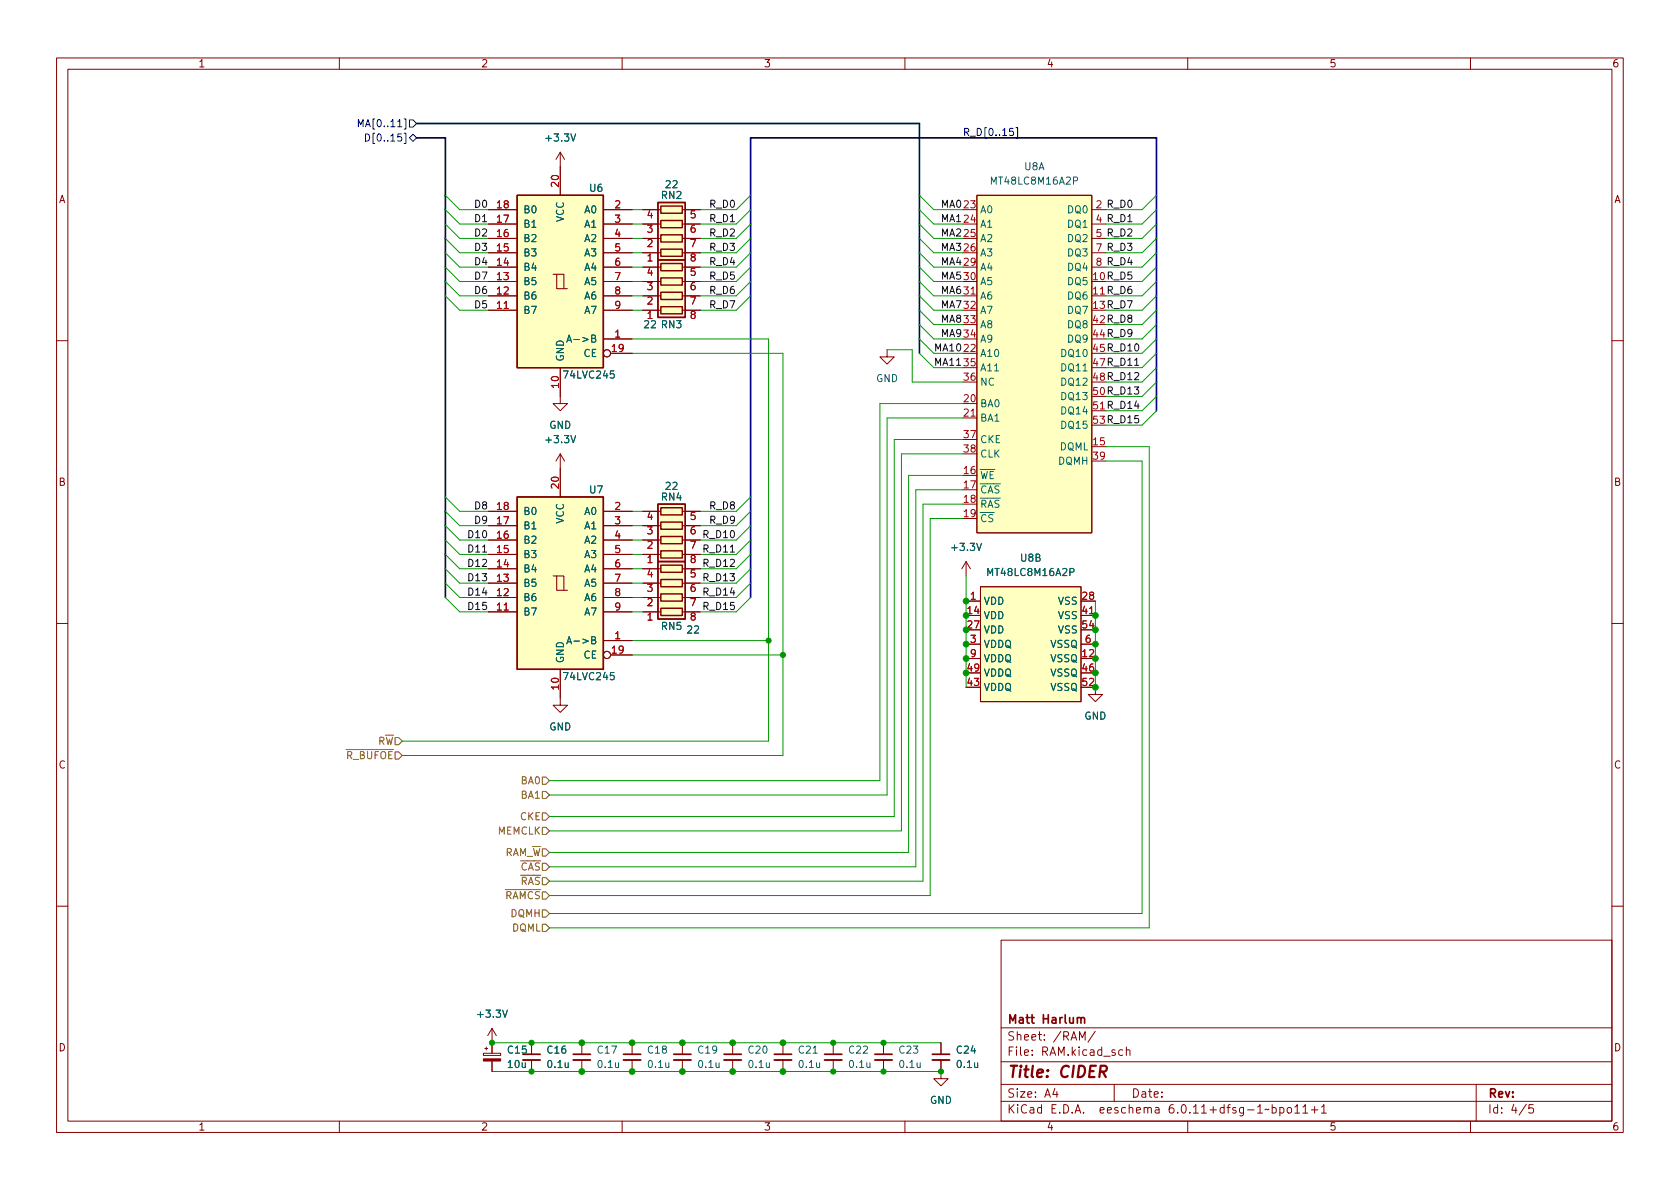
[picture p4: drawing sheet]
<svg xmlns="http://www.w3.org/2000/svg" width="297mm" height="210mm" viewBox="0 0 297 210" stroke-linecap="round" stroke-linejoin="round" font-family="sans-serif">
<g fill="none" stroke="#840000" stroke-width=".18">
<path d="M10 10.2h277v190.1h-277zM12 12.2h273v186.1h-273zM60 10.2v2M110 10.2v2M160 10.2v2M210 10.2v2M260 10.2v2M86.4 39.6h5M86.4 37.1h5M99.1 26.9v7.6M99.1 26.9l-.8 1.3M99.1 26.9l.7 1.3"/>
<path d="M106.7 39.6h5.1M106.7 37.1h5.1M113.7 39.6h3.1M113.7 37.1h3.1M120.6 39.6h3.2M120.6 37.1h3.2M170.2 39.6h2.5M170.2 37.1h2.5M172.7 34.5h20.3v59.7h-20.3zM193 39.6h2.6M193 37.1h2.6M86.4 54.9h5"/>
<path d="M86.4 52.3h5M86.4 49.8h5M86.4 47.2h5M86.4 44.7h5M86.4 42.2h5M97.8 48.5h.6v2.5h1.9M98.4 48.5h1.3v2.5M106.7 54.9h5.1M106.7 52.3h5.1M106.7 49.8h5.1M106.7 47.2h5.1M106.7 59.9h5.1"/>
<path d="M106.7 44.7h5.1M106.7 42.2h5.1M113.7 54.9h3.1M113.7 52.3h3.1M113.7 49.8h3.1M113.7 47.2h3.1M113.7 44.7h3.1M113.7 42.2h3.1M120.6 54.9h3.2M120.6 52.3h3.2M120.6 49.8h3.2M120.6 47.2h3.2"/>
<path d="M120.6 44.7h3.2M120.6 42.2h3.2M170.2 54.9h2.5M170.2 52.3h2.5M170.2 49.8h2.5M170.2 47.2h2.5M170.2 59.9h2.5M170.2 44.7h2.5M170.2 42.2h2.5M170.2 57.4h2.5M193 47.2h2.6M193 44.7h2.6"/>
<path d="M193 42.2h2.6M10 60.2h2M99.1 65v6.4h1.2l-1.2 1.2-1.3-1.2h1.3M107.9 62.5h3.9M156.8 61.8v1.3h1.3l-1.3 1.3-1.2-1.3h1.2M170.2 62.5h2.5M170.2 71.4h2.5M170.2 73.9h2.5M170.2 65h2.5M170.2 67.6h2.5M170.2 77.7h2.5M193 79h2.6"/>
<path d="M285 60.2h2M86.4 98h5M86.4 95.5h5M86.4 93h5M86.4 90.4h5M99.1 80.3v7.6M99.1 80.3l-.8 1.2M99.1 80.3l.7 1.2M106.7 98h5.1M106.7 95.5h5.1M106.7 93h5.1M106.7 90.4h5.1"/>
<path d="M113.7 98h3.1M113.7 95.5h3.1M113.7 93h3.1M113.7 90.4h3.1M120.6 98h3.2M120.6 95.5h3.2M120.6 93h3.2M120.6 90.4h3.2M170.2 84.1h2.5M170.2 86.6h2.5M170.2 89.1h2.5M170.2 91.7h2.5"/>
<path d="M170.2 80.3h2.5M170.8 99.3l-.7 1.3M170.8 99.3v2.5M170.8 99.3l.8 1.3M193 81.5h2.6M10 110.2h2M86.4 108.2h5M86.4 105.7h5M86.4 103.1h5M86.4 100.6h5M97.8 101.8h.6v2.6h1.9M98.4 101.8h1.3v2.6"/>
<path d="M99.1 118.4v6.3h1.2l-1.2 1.3-1.3-1.3h1.3M106.7 113.3h5.1M106.7 108.2h5.1M106.7 105.7h5.1M106.7 103.1h5.1M106.7 100.6h5.1M107.9 115.8h3.9M113.7 108.2h3.1M113.7 105.7h3.1M113.7 103.1h3.1M113.7 100.6h3.1M120.6 108.2h3.2"/>
<path d="M120.6 105.7h3.2M120.6 103.1h3.2M120.6 100.6h3.2M170.8 106.3h2.6M170.8 116.5h2.6M170.8 108.8h2.6M170.8 111.4h2.6M170.8 113.9h2.6M170.8 119h2.6M173.4 103.8h17.7v20.3h-17.7zM191.1 106.3h2.6M191.1 116.5h2.6"/>
<path d="M191.1 108.8h2.6M191.1 111.4h2.6M191.1 113.9h2.6M191.1 119h2.6M285 110.2h2M170.8 121.5h2.6M191.1 121.5h2.6v1.3h1.2l-1.2 1.3-1.3-1.3h1.3M10 160.2h2M177 166.3h108v32h-108zM285 160.2h2M60 198.3v2M85.5 186.3h3v.3h-3z"/>
<path d="M85.7 185.4h.5M86 185.2v.5M87 181.9l-.8 1.2M87 181.9v4.4M87 187.6v1.9M87 181.9l.8 1.2M94 184.4v2M94 187.4v2.1M102.9 184.4v2M102.9 187.4v2.1M110 198.3v2M111.8 184.4v2"/>
<path d="M111.8 187.4v2.1M120.6 184.4v2M120.6 187.4v2.1M129.5 184.4v2M129.5 187.4v2.1M138.4 184.4v2M138.4 187.4v2.1M147.3 184.4v2M147.3 187.4v2.1M156.2 184.4v2M156.2 187.4v2.1M160 198.3v2"/>
<path d="M166.4 187.4v3.3h1.2l-1.2 1.3-1.3-1.3h1.3M166.4 184.4v2M177 194.8h108M177 191.8h108M177 187.8h108M177 181.8h108M182.5 186.5v.1M182.5 185.7v.1M184.6 183.8v.1M184.6 183v.1M193.6 182.4l-1.2 1.9M197 191.8v3"/>
<path d="M199.1 185.8l.3-.2 .3 .1 .1 .9M204.3 195.9h.6v.9M204.9 196.2l-.5 .1a.29 .29 0 0 0-.2 .2 .29 .29 0 0 0 .2 .3h.5M210 198.3v2M228.9 196.8h.9M230.4 195.8l.4-.5v1.5M230.4 196.8h.8M231.9 196.3h1.1M232.4 195.7v1.1M233.6 195.8l.5-.5v1.5M233.6 196.8h.9M260 198.3v2"/>
<path d="M261 191.8v6.5M271.1 195.3h-.7l-.1 .7 .2-.1 .5 .1 .2 .2-.1 .5-.2 .1-.6-.1"/>
<circle cx="107.3" cy="62.5" r=".63"/>
<circle cx="107.3" cy="115.8" r=".63"/>
</g>
<g fill="#ffffc2" stroke="#ffffc2" stroke-width=".18">
<path d="M116.3 46h4.9v10.1h-4.9z"/>
<path d="M91.4 34.5h15.3v30.5h-15.3z"/>
<path d="M173.4 103.8h17.7v20.3h-17.7z"/>
<path d="M116.3 35.8h4.9v10.2h-4.9z"/>
<path d="M116.3 89.1h4.9v10.2h-4.9z"/>
<path d="M91.4 87.9h15.3v30.5h-15.3z"/>
<path d="M116.3 99.3h4.9v10.2h-4.9z"/>
<path d="M172.7 34.5h20.3v59.7h-20.3z"/>
</g>
<g fill="none" stroke="#840000" stroke-width=".25">
<path d="M91.4 34.5h15.3v30.5h-15.3zM116.3 35.8h4.9v10.2h-4.9zM116.8 39h3.8v1.3h-3.8zM116.8 36.4h3.8v1.3h-3.8zM116.3 46h4.9v10.1h-4.9zM116.8 54.2h3.8v1.3h-3.8zM116.8 51.7h3.8v1.3h-3.8zM116.8 49.1h3.8v1.3h-3.8zM116.8 46.6h3.8v1.3h-3.8zM116.8 44.1h3.8v1.2h-3.8zM116.8 41.5h3.8v1.3h-3.8zM91.4 87.9h15.3v30.5h-15.3z"/>
<path d="M116.3 89.1h4.9v10.2h-4.9zM116.3 99.3h4.9v10.2h-4.9zM116.8 97.4h3.8v1.3h-3.8zM116.8 94.9h3.8v1.2h-3.8zM116.8 92.3h3.8v1.3h-3.8zM116.8 89.8h3.8v1.3h-3.8zM116.8 99.9h3.8v1.3h-3.8zM116.8 107.6h3.8v1.2h-3.8zM116.8 105h3.8v1.3h-3.8zM116.8 102.5h3.8v1.3h-3.8z"/>
</g>
<g fill="none" stroke="#a90000" stroke-width=".18">
<path d="M114.5 39.8h.8l-.4 .5 .3 .1v.6l-.1 .1-.6-.1M114.9 37.2l-.3 .9h.8M122.8 39.8l-.4 .1a.85 .85 0 0 0 0 1.2l.5-.1v-.5l-.2-.2-.4 .1-.1 .1M122.9 37.3h-.6l-.1 .6 .2-.1h.4l.1 .2v.4l-.2 .1-.5-.1M89.1 54.5h.8M114.5 50h.8l-.4 .5 .3 .1v.5l-.1 .1-.6-.1M114.6 55.4l.3-.3v1.2M114.6 52.6l.5-.1 .2 .4-.8 .9h.8M114.6 45.3l.3-.4v1.3M114.6 42.5l.5-.1 .2 .3-.8 .9h.8M114.9 47.4l-.3 .9h.8M122.1 52.5h.9l-.6 1.3"/>
<path d="M122.1 42.4h.9l-.6 1.2M122.4 55.6l-.2-.2 .1-.2 .1-.1h.4l.1 .2v.2l-.6 .2-.1 .1 .1 .4 .1 .1h.4l.1-.2v-.3l-.2-.2M122.4 45.4l-.2-.2 .1-.2 .1-.1 .4 .1 .1 .1v.2l-.6 .2-.1 .2 .1 .3 .1 .2 .4-.1 .1-.2v-.2l-.2-.3M122.8 50h-.4a.85 .85 0 0 0 0 1.2l.5-.1v-.4l-.2-.2h-.4l-.1 .2M122.9 47.4h-.6l-.1 .6 .2-.1 .4 .1 .1 .2v.4l-.2 .1-.5-.1M171.7 52h.7M171.7 73.6h.7M114.5 93.2h.8l-.4 .4 .3 .2v.5l-.1 .1-.6-.1M114.6 98.6l.3-.4v1.3M114.6 95.8l.5-.1 .2 .4-.8 .9h.8M114.9 90.6l-.3 .9h.8M122.1 95.7h.9l-.6 1.3"/>
<path d="M122.4 98.8l-.2-.3 .1-.1 .1-.2 .4 .1 .1 .2v.2l-.6 .1-.1 .2 .1 .4 .1 .1 .4-.1 .1-.1v-.3l-.2-.2M122.8 93.2h-.4a.85 .85 0 0 0 0 1.2l.5-.1v-.4l-.2-.3-.4 .1-.1 .2M122.9 90.6h-.6l-.1 .6 .2-.1 .4 .1 .1 .1v.5l-.2 .1-.5-.1M89.1 107.9h.8M114.5 103.3h.8l-.4 .5 .3 .1v.6l-.1 .1-.6-.1M114.6 108.8l.3-.4v1.3M114.6 106l.5-.1 .2 .3-.8 .9h.8M114.9 100.7l-.3 .9h.8M122.1 105.9h.9l-.6 1.2M122.4 108.9l-.2-.2 .1-.2 .1-.1 .4 .1 .1 .1v.2l-.6 .2-.1 .2 .1 .3 .1 .2 .4-.1 .1-.2v-.2l-.2-.3M122.8 103.3l-.4 .1a.85 .85 0 0 0 0 1.2l.5-.1v-.5l-.2-.2-.4 .1-.1 .1M122.9 100.8h-.6l-.1 .6 .2-.1h.4l.1 .2v.4l-.2 .1-.5-.1"/>
<path d="M192.6 108.5h.8"/>
</g>
<g fill="none" stroke="#006464" stroke-width=".18">
<path d="M100.9 23.7l.5 1.3 .4-1.3M189.8 32l.6-.1 .1-.2v-.3l-.7-.1v1.3M104.6 59.8h.6l.1-.2-.1-.2-.6-.2v1.3h.5l.2-.1v-.3l-.3-.3M100.9 77l.5 1.3 .4-1.3M108.6 65.6h-.7v.6l.2-.1h.4l.1 .2v.4l-.2 .2-.5-.2M172.7 96.1l.4 1.2 .4-1.2M173.3 83h2.6M174.3 91.1a.6 .6 0 0 0-.8 .4 .6 .6 0 0 0 .6 .8l.2-.2M175.5 91.1l-.4-.1-.2 .1v.4l.5 .2 .1 .3-.2 .3-.5-.1M104.6 113.2l.6-.1 .1-.2-.1-.2-.6-.1v1.3h.5l.2-.2v-.3l-.3-.2M108.6 118.9h-.7v.6l.2-.1 .4 .1 .1 .2v.4l-.2 .1-.5-.1M189.2 101.2l.6-.1 .1-.2-.1-.3-.6-.1v1.3"/>
<path d="M88.9 178.6l.4 1.3 .4-1.3M99.9 187.9l.1 .8 .3 .1 .2-.1M100.5 187.9v.9M108.8 187.9l.1 .8 .3 .1 .2-.1M109.4 187.9v.9M117.7 187.9l.1 .8 .3 .1 .1-.1M118.2 187.9v.9M126.6 187.9l.1 .8 .3 .1 .1-.1M127.1 187.9v.9M135.5 187.9v.8l.3 .1 .2-.1M136 187.9v.9M143.8 186.2h.7"/>
<path d="M144.4 187.9v.8l.3 .1 .2-.1M144.9 187.9v.9M153.3 187.9v.8l.3 .1 .2-.1M153.8 187.9v.9M162.2 187.9v.8l.3 .1 .2-.1M162.7 187.9v.9M172.3 187.9l.1 .8 .3 .1 .2-.1M172.9 187.9v.9"/>
</g>
<path d="M92.5 187.4h3M101.3 187.4h3.1M110.2 187.4h3.1M119.1 187.4h3.1M128 187.4h3.1M136.9 187.4h3.1M145.8 187.4h3M154.7 187.4h3M164.8 187.4h3.1" fill="none" stroke="#840000" stroke-width=".33"/>
<path d="M92.5 186.4h3M101.3 186.4h3.1M110.2 186.4h3.1M119.1 186.4h3.1M128 186.4h3.1M136.9 186.4h3.1M145.8 186.4h3M154.7 186.4h3M164.8 186.4h3.1" fill="none" stroke="#840000" stroke-width=".3"/>
<path d="M85.5 187.2h3v.4h-3z" fill="#840000" stroke="#840000" stroke-width=".18"/>
<path d="M61.2 132.5h5.9M68.1 130h1.5M95.9 137.4h.6l.7 .6-.7 .7h-.6zM95.9 139.9h.6l.7 .7-.7 .6h-.6zM89.3 157.3h2.4M94.2 149.7h1.4M95.9 143.8h.6l.7 .6-.7 .6h-.6zM95.9 146.3h.6l.7 .6-.7 .7h-.6zM95.9 160.9h.6l.7 .6-.7 .7h-.6zM95.9 163.4h.6l.7 .7-.7 .6h-.6z" fill="none" stroke="#725600" stroke-width=".18"/>
<path d="M71 23.7h-.6l-.1 .6 .2-.1h.4l.1 .2v.4l-.2 .2-.5-.2M71.5 21h.3v1.8h-.3M71.5 23.6h.3v1.8h-.3M72.4 21.2h.6l.7 .6-.7 .7h-.6zM72.4 24.4l.6-.7 .7 .7-.7 .6zM179.1 22.7h-.6v.6l.2-.1h.4l.1 .2-.1 .4-.1 .2-.5-.2M179.6 22.6h.3v1.8h-.3" fill="none" stroke="#000084" stroke-width=".18"/>
<path d="M85.3 97.6h.7" fill="none" stroke="#0f0f0f" stroke-width=".18"/>
<path d="M73.7 21.8h88.9v40.7M73.7 24.4h5v81.3M204.5 72.6v-48.2h-71.8v81.3" fill="none" stroke="#000084" stroke-width=".3"/>
<g fill="none" stroke="#009600" stroke-width=".18">
<path d="M78.7 39.6l2.6 2.6h5.1M78.7 34.5l2.6 2.6h5.1M78.7 37.1l2.6 2.5h5.1M111.8 37.1h1.9M111.8 39.6h1.9M132.7 39.6l-2.5 2.6h-6.4M132.7 34.5l-2.5 2.6h-6.4M132.7 37.1l-2.5 2.5h-6.4M162.6 39.6l2.5 2.6h5.1M162.6 34.5l2.5 2.6h5.1M162.6 37.1l2.5 2.5h5.1M204.5 39.6l-2.6 2.6h-6.3"/>
<path d="M204.5 34.5l-2.6 2.6h-6.3M204.5 37.1l-2.6 2.5h-6.3M78.7 47.2l2.6 2.6h5.1M78.7 44.7l2.6 2.5h5.1M78.7 52.3l2.6 2.6h5.1M78.7 49.8l2.6 2.5h5.1M78.7 42.2l2.6 2.5h5.1M111.8 59.9h24.1v71.2h-64.8M111.8 49.8h1.9M111.8 42.2h1.9M111.8 47.2h1.9M111.8 54.9h1.9"/>
<path d="M111.8 52.3h1.9M111.8 44.7h1.9M132.7 47.2l-2.5 2.6h-6.4M132.7 44.7l-2.5 2.5h-6.4M132.7 52.3l-2.5 2.6h-6.4M132.7 49.8l-2.5 2.5h-6.4M132.7 42.2l-2.5 2.5h-6.4M162.6 47.2l2.5 2.6h5.1M162.6 44.7l2.5 2.5h5.1M162.6 52.3l2.5 2.6h5.1M162.6 49.8l2.5 2.5h5.1M162.6 42.2l2.5 2.5h5.1"/>
<path d="M162.6 54.9l2.5 2.5h5.1M162.6 57.4l2.5 2.5h5.1M162.6 59.9l2.5 2.6h5.1M204.5 47.2l-2.6 2.6h-6.3M204.5 44.7l-2.6 2.5h-6.3M204.5 52.3l-2.6 2.6h-6.3M204.5 49.8l-2.6 2.5h-6.3M204.5 42.2l-2.6 2.5h-6.3M204.5 54.9l-2.6 2.5h-6.3M204.5 57.4l-2.6 2.5h-6.3M204.5 59.9l-2.6 2.6h-6.3M111.8 62.5h26.6v71.1h-67.3"/>
<path d="M156.8 61.8h4.5v5.8h8.9M162.6 62.5l2.5 2.5h5.1M170.2 73.9h-13.4v66.7h-59.6M170.2 77.7h-12.1v66.7h-60.9M170.2 71.4h-14.6v66.6h-58.4M195.6 79h7.6v85.1h-106M204.5 70.1l-2.6 2.5h-6.3M204.5 72.6l-2.6 2.6h-6.3M204.5 67.6l-2.6 2.5h-6.3M204.5 65l-2.6 2.6h-6.3M204.5 62.5l-2.6 2.5h-6.3M78.7 87.9l2.6 2.5h5.1"/>
<path d="M78.7 90.4l2.6 2.6h5.1M78.7 98l2.6 2.6h5.1M78.7 95.5l2.6 2.5h5.1M78.7 93l2.6 2.5h5.1M111.8 90.4h1.9M111.8 93h1.9M111.8 98h1.9M111.8 95.5h1.9M132.7 87.9l-2.5 2.5h-6.4M132.7 90.4l-2.5 2.6h-6.4M132.7 98l-2.5 2.6h-6.4M132.7 95.5l-2.5 2.5h-6.4"/>
<path d="M132.7 93l-2.5 2.5h-6.4M170.2 89.1h-7v66.7h-66M170.2 91.7h-5.7v66.7h-67.3M170.2 80.3h-10.8v66.6h-62.2M170.2 86.6h-8.3v66.7h-64.7M170.2 84.1h-9.5v66.6h-63.5M195.6 81.5h6.3v80h-104.7M78.7 103.1l2.6 2.6h5.1M78.7 105.7l2.6 2.5h5.1M78.7 100.6l2.6 2.5h5.1M111.8 105.7h1.9M111.8 100.6h1.9"/>
<path d="M111.8 113.3h24.1M111.8 108.2h1.9M111.8 103.1h1.9M111.8 115.8h26.6M132.7 103.1l-2.5 2.6h-6.4M132.7 105.7l-2.5 2.5h-6.4M132.7 100.6l-2.5 2.5h-6.4M170.8 101.8v19.7M193.7 106.3v15.2M87 189.5h79.4M87 184.4h79.4"/>
</g>
<g fill="#009600" stroke="#009600" stroke-width=".18">
<circle cx="156.2" cy="189.5" r=".46"/>
<circle cx="166.4" cy="189.5" r=".46"/>
<circle cx="147.3" cy="189.5" r=".46"/>
<circle cx="147.3" cy="184.4" r=".46"/>
<circle cx="170.8" cy="108.8" r=".51"/>
<circle cx="170.8" cy="111.4" r=".51"/>
<circle cx="170.8" cy="106.3" r=".51"/>
<circle cx="170.8" cy="119" r=".51"/>
<circle cx="156.2" cy="184.4" r=".46"/>
<circle cx="170.8" cy="116.5" r=".51"/>
<circle cx="135.9" cy="113.3" r=".46"/>
<circle cx="138.4" cy="115.8" r=".46"/>
<circle cx="193.7" cy="108.8" r=".51"/>
<circle cx="193.7" cy="111.4" r=".51"/>
<circle cx="193.7" cy="113.9" r=".51"/>
<circle cx="193.7" cy="119" r=".51"/>
<circle cx="193.7" cy="116.5" r=".51"/>
<circle cx="193.7" cy="121.5" r=".51"/>
<circle cx="170.8" cy="113.9" r=".51"/>
<circle cx="120.6" cy="189.5" r=".51"/>
<circle cx="120.7" cy="184.4" r=".51"/>
<circle cx="102.9" cy="189.5" r=".51"/>
<circle cx="102.9" cy="184.4" r=".51"/>
<circle cx="138.4" cy="189.5" r=".51"/>
<circle cx="138.4" cy="184.4" r=".51"/>
<circle cx="94" cy="189.5" r=".46"/>
<circle cx="94" cy="184.4" r=".46"/>
<circle cx="87" cy="184.4" r=".46"/>
<circle cx="129.5" cy="189.5" r=".51"/>
<circle cx="129.5" cy="184.4" r=".51"/>
<circle cx="111.8" cy="184.4" r=".51"/>
<circle cx="111.8" cy="189.5" r=".51"/>
</g>
<g font-size="2.8" fill="#840000">
<text x="178" y="191.2">Title:</text>
<text x="187.3" y="191.2">CIDER</text>
</g>
<g font-size="2.1" fill="#840000">
<text x="178" y="184.5">Sheet:</text>
<text x="178" y="181.5">Matt</text>
<text x="184.2" y="181.5">Harlum</text>
<text x="186.2" y="184.5">/RAM/</text>
<text x="178" y="187.2">File:</text>
<text x="184.4" y="187.2">RAM.kicad_sch</text>
<text x="178" y="197.4">KiCad</text>
<text x="178" y="194.6">Size:</text>
<text x="184.7" y="194.6">A4</text>
<text x="185.7" y="197.4">E.D.A.</text>
<text x="194.6" y="197.4">eeschema</text>
<text x="200" y="194.6">Date:</text>
<text x="207" y="197.4">6.0.11+dfsg-1~bpo11+1</text>
<text x="263" y="194.6">Rev:</text>
<text x="263" y="197.4">Id:</text>
<text x="267.1" y="197.4">4/5</text>
</g>
<g font-size="1.8" fill="#840000">
<text x="35" y="12.3">1</text>
<text x="85" y="12.3">2</text>
<text x="135" y="12.3">3</text>
<text x="185" y="12.3">4</text>
<text x="235" y="12.3">5</text>
<text x="285" y="12.3">6</text>
<text x="10.4" y="36.3">A</text>
<text x="285.4" y="36.3">A</text>
<text x="10.3" y="86.3">B</text>
<text x="285.3" y="86.3">B</text>
<text x="10.3" y="136.3">C</text>
<text x="285.3" y="136.3">C</text>
<text x="10.3" y="186.3">D</text>
<text x="285.3" y="186.3">D</text>
<text x="35" y="200.3">1</text>
<text x="85" y="200.3">2</text>
<text x="135" y="200.3">3</text>
<text x="185" y="200.3">4</text>
<text x="235" y="200.3">5</text>
<text x="285" y="200.3">6</text>
</g>
<g font-size="1.8" fill="#000084">
<text x="63" y="22.9">MA[0..11]</text>
<text x="64.2" y="25.4">D[0..15]</text>
<text x="170.2" y="24">R_D[0..15]</text>
</g>
<g font-size="1.8" fill="#006464">
<text x="96.1" y="25.4">+3.3V</text>
<text x="104.1" y="34.3">U6</text>
<text x="116.8" y="35.6">RN2</text>
<text x="117.5" y="33.7">22</text>
<text x="174.9" y="33">MT48LC8M16A2P</text>
<text x="181" y="30.5">U8A</text>
<text x="92.5" y="40.6">B1</text>
<text x="92.5" y="38.1">B0</text>
<text x="100.1" y="39.3" transform="rotate(-90 100.1 39.3)">VCC</text>
<text x="103.2" y="38.1">A0</text>
<text x="103.2" y="40.6">A1</text>
<text x="173.2" y="38.1">A0</text>
<text x="173.2" y="40.6">A1</text>
<text x="188.6" y="38.1">DQ0</text>
<text x="188.6" y="40.6">DQ1</text>
<text x="92.5" y="45.7">B3</text>
<text x="92.5" y="43.2">B2</text>
<text x="103.2" y="43.2">A2</text>
<text x="103.2" y="45.7">A3</text>
<text x="173.2" y="43.2">A2</text>
<text x="173.2" y="45.7">A3</text>
<text x="188.6" y="43.2">DQ2</text>
<text x="188.6" y="45.7">DQ3</text>
<text x="92.5" y="53.3">B6</text>
<text x="92.5" y="50.8">B5</text>
<text x="92.5" y="48.3">B4</text>
<text x="103.2" y="48.3">A4</text>
<text x="103.2" y="50.8">A5</text>
<text x="103.2" y="53.3">A6</text>
<text x="173.2" y="48.3">A4</text>
<text x="173.2" y="50.8">A5</text>
<text x="173.2" y="53.3">A6</text>
<text x="188.6" y="50.8">DQ5</text>
<text x="188.6" y="53.3">DQ6</text>
<text x="188.6" y="48.3">DQ4</text>
<text x="92.5" y="55.9">B7</text>
<text x="103.2" y="55.9">A7</text>
<text x="113.6" y="58.4">22 RN3</text>
<text x="173.2" y="55.9">A7</text>
<text x="173.2" y="58.4">A8</text>
<text x="188.6" y="55.9">DQ7</text>
<text x="188.6" y="58.4">DQ8</text>
<text x="100" y="61">A-&gt;B</text>
<text x="100.1" y="64" transform="rotate(-90 100.1 64)">GND</text>
<text x="103.1" y="63.5">CE</text>
<text x="173.2" y="63.5">A10</text>
<text x="173.2" y="61">A9</text>
<text x="187.4" y="63.5">DQ10</text>
<text x="188.6" y="61">DQ9</text>
<text x="99.3" y="67.3">74LVC245</text>
<text x="154.8" y="67.9">GND</text>
<text x="173.2" y="66">A11</text>
<text x="173.2" y="68.6">NC</text>
<text x="187.4" y="66">DQ11</text>
<text x="187.4" y="68.6">DQ12</text>
<text x="187.4" y="71.1">DQ13</text>
<text x="97" y="76.2">GND</text>
<text x="173.2" y="72.4">BA0</text>
<text x="173.2" y="74.9">BA1</text>
<text x="187.4" y="73.7">DQ14</text>
<text x="187.4" y="76.2">DQ15</text>
<text x="96.1" y="78.7">+3.3V</text>
<text x="173.2" y="78.7">CKE</text>
<text x="173.2" y="81.3">CLK</text>
<text x="187" y="82.6">DQMH</text>
<text x="187.3" y="80">DQML</text>
<text x="104.1" y="87.6">U7</text>
<text x="116.8" y="88.9">RN4</text>
<text x="117.5" y="87">22</text>
<text x="173.2" y="85.1">~{WE}</text>
<text x="173.2" y="87.6">~{CAS}</text>
<text x="92.5" y="94">B1</text>
<text x="92.5" y="91.4">B0</text>
<text x="100.1" y="92.7" transform="rotate(-90 100.1 92.7)">VCC</text>
<text x="103.2" y="91.4">A0</text>
<text x="103.2" y="94">A1</text>
<text x="173.2" y="90.2">~{RAS}</text>
<text x="92.5" y="101.6">B4</text>
<text x="92.5" y="99.1">B3</text>
<text x="92.5" y="96.5">B2</text>
<text x="103.2" y="96.5">A2</text>
<text x="103.2" y="99.1">A3</text>
<text x="103.2" y="101.6">A4</text>
<text x="167.9" y="97.8">+3.3V</text>
<text x="180.3" y="99.7">U8B</text>
<text x="92.5" y="106.7">B6</text>
<text x="92.5" y="104.1">B5</text>
<text x="103.2" y="104.1">A5</text>
<text x="103.2" y="106.7">A6</text>
<text x="173.9" y="107.3">VDD</text>
<text x="174.3" y="102.2">MT48LC8M16A2P</text>
<text x="187" y="107.3">VSS</text>
<text x="92.5" y="109.2">B7</text>
<text x="103.2" y="109.2">A7</text>
<text x="116.8" y="111.8">RN5</text>
<text x="121.3" y="112.4">22</text>
<text x="173.9" y="109.9">VDD</text>
<text x="173.9" y="112.4">VDD</text>
<text x="187" y="109.9">VSS</text>
<text x="187" y="112.4">VSS</text>
<text x="100" y="114.3">A-&gt;B</text>
<text x="100.1" y="117.3" transform="rotate(-90 100.1 117.3)">GND</text>
<text x="103.1" y="116.8">CE</text>
<text x="173.9" y="114.9">VDDQ</text>
<text x="173.9" y="117.5">VDDQ</text>
<text x="185.6" y="117.5">VSSQ</text>
<text x="185.6" y="114.9">VSSQ</text>
<text x="99.3" y="120.7">74LVC245</text>
<text x="173.9" y="122.6">VDDQ</text>
<text x="173.9" y="120">VDDQ</text>
<text x="185.6" y="120">VSSQ</text>
<text x="185.6" y="122.6">VSSQ</text>
<text x="97" y="129.5">GND</text>
<text x="191.7" y="127.6">GND</text>
<text x="84.1" y="180.3">+3.3V</text>
<text x="89.5" y="186.7">C15</text>
<text x="89.5" y="189.2">10u</text>
<text x="96.5" y="186.7">C16</text>
<text x="96.5" y="189.2">0.1u</text>
<text x="105.4" y="186.7">C17</text>
<text x="105.4" y="189.2">0.1u</text>
<text x="114.3" y="186.7">C18</text>
<text x="114.3" y="189.2">0.1u</text>
<text x="123.2" y="186.7">C19</text>
<text x="123.2" y="189.2">0.1u</text>
<text x="132.1" y="186.7">C20</text>
<text x="132.1" y="189.2">0.1u</text>
<text x="141" y="186.7">C21</text>
<text x="141" y="189.2">0.1u</text>
<text x="149.9" y="186.7">C22</text>
<text x="149.9" y="189.2">0.1u</text>
<text x="158.8" y="186.7">C23</text>
<text x="158.8" y="189.2">0.1u</text>
<text x="168.9" y="186.7">C24</text>
<text x="168.9" y="189.2">0.1u</text>
<text x="164.4" y="195.6">GND</text>
</g>
<g font-size="1.8" fill="#a90000">
<text x="98.8" y="33.3" transform="rotate(-90 98.8 33.3)">20</text>
<text x="87.6" y="41.9">16</text>
<text x="87.6" y="39.4">17</text>
<text x="87.6" y="36.8">18</text>
<text x="108.5" y="36.8">2</text>
<text x="108.5" y="39.4">3</text>
<text x="108.5" y="41.9">4</text>
<text x="114.3" y="39.4">4</text>
<text x="87.6" y="47">14</text>
<text x="87.6" y="44.4">15</text>
<text x="108.5" y="44.4">5</text>
<text x="108.5" y="47">6</text>
<text x="114.3" y="47">1</text>
<text x="87.6" y="52.1">12</text>
<text x="87.6" y="49.5">13</text>
<text x="108.5" y="49.5">7</text>
<text x="108.5" y="52.1">8</text>
<text x="114.3" y="49.5">4</text>
<text x="87.6" y="54.6">11</text>
<text x="108.5" y="59.7">1</text>
<text x="108.5" y="54.6">9</text>
<text x="114.3" y="57.2">1</text>
<text x="107.9" y="62.2">19</text>
<text x="170.2" y="62.2">22</text>
<text x="170.2" y="64.8">35</text>
<text x="98.8" y="68.8" transform="rotate(-90 98.8 68.8)">10</text>
<text x="170.2" y="71.1">20</text>
<text x="170.2" y="67.3">36</text>
<text x="170.2" y="73.7">21</text>
<text x="170.2" y="77.5">37</text>
<text x="170.2" y="83.8">16</text>
<text x="170.2" y="80">38</text>
<text x="193" y="78.7">15</text>
<text x="193" y="81.3">39</text>
<text x="98.8" y="86.6" transform="rotate(-90 98.8 86.6)">20</text>
<text x="170.2" y="86.4">17</text>
<text x="170.2" y="88.9">18</text>
<text x="87.6" y="95.2">16</text>
<text x="87.6" y="92.7">17</text>
<text x="87.6" y="90.2">18</text>
<text x="108.5" y="90.2">2</text>
<text x="108.5" y="92.7">3</text>
<text x="108.5" y="95.2">4</text>
<text x="114.3" y="92.7">4</text>
<text x="170.2" y="91.4">19</text>
<text x="87.6" y="100.3">14</text>
<text x="87.6" y="97.8">15</text>
<text x="108.5" y="97.8">5</text>
<text x="108.5" y="100.3">6</text>
<text x="114.3" y="100.3">1</text>
<text x="87.6" y="107.9">11</text>
<text x="87.6" y="105.4">12</text>
<text x="87.6" y="102.9">13</text>
<text x="108.5" y="102.9">7</text>
<text x="108.5" y="105.4">8</text>
<text x="108.5" y="107.9">9</text>
<text x="114.3" y="102.9">4</text>
<text x="171.4" y="106">1</text>
<text x="191.1" y="106">28</text>
<text x="108.5" y="113">1</text>
<text x="114.3" y="110.5">1</text>
<text x="170.8" y="108.6">14</text>
<text x="170.8" y="111.1">27</text>
<text x="171.4" y="113.7">3</text>
<text x="191.1" y="108.6">41</text>
<text x="191.1" y="111.1">54</text>
<text x="191.7" y="113.7">6</text>
<text x="107.9" y="115.6">19</text>
<text x="170.8" y="118.7">49</text>
<text x="171.4" y="116.2">9</text>
<text x="191.1" y="116.2">12</text>
<text x="191.1" y="118.7">46</text>
<text x="98.8" y="122.2" transform="rotate(-90 98.8 122.2)">10</text>
<text x="170.8" y="121.3">43</text>
<text x="191.1" y="121.3">52</text>
</g>
<g font-size="1.8" fill="#0f0f0f">
<text x="83.7" y="36.7">D0</text>
<text x="83.7" y="41.8">D2</text>
<text x="83.7" y="39.3">D1</text>
<text x="125.3" y="41.8">R_D2</text>
<text x="125.3" y="39.3">R_D1</text>
<text x="125.3" y="36.7">R_D0</text>
<text x="166.3" y="41.8">MA225</text>
<text x="166.3" y="39.3">MA124</text>
<text x="166.3" y="36.7">MA023</text>
<text x="193.6" y="36.8">2 R_D0</text>
<text x="193.6" y="39.4">4 R_D1</text>
<text x="193.6" y="41.9">5 R_D2</text>
<text x="83.7" y="46.9">D4</text>
<text x="83.7" y="44.3">D3</text>
<text x="125.3" y="44.3">R_D3</text>
<text x="125.3" y="46.9">R_D4</text>
<text x="166.3" y="46.9">MA429</text>
<text x="166.3" y="44.3">MA326</text>
<text x="193.6" y="44.4">7 R_D3</text>
<text x="193.6" y="47">8 R_D4</text>
<text x="83.7" y="52">D6</text>
<text x="83.7" y="49.4">D7</text>
<text x="125.3" y="49.4">R_D5</text>
<text x="125.3" y="52">R_D6</text>
<text x="166.3" y="49.4">MA530</text>
<text x="166.3" y="52">MA631</text>
<text x="193" y="49.5">10 R_D5</text>
<text x="193" y="52.1">11 R_D6</text>
<text x="83.7" y="54.5">D5</text>
<text x="125.3" y="54.5">R_D7</text>
<text x="166.3" y="57">MA833</text>
<text x="166.3" y="59.6">MA934</text>
<text x="166.3" y="54.5">MA732</text>
<text x="193" y="54.6">13 R_D7</text>
<text x="193" y="57.1">42 R_D8</text>
<text x="193" y="59.7">44 R_D9</text>
<text x="165.1" y="62.1">MA10</text>
<text x="165.1" y="64.7">MA11</text>
<text x="193" y="62.2">45 R_D10</text>
<text x="193" y="64.8">47 R_D11</text>
<text x="193" y="67.3">48 R_D12</text>
<text x="193" y="69.8">50 R_D13</text>
<text x="193" y="72.4">51 R_D14</text>
<text x="193" y="74.9">53 R_D15</text>
<text x="82.5" y="95.1">D10</text>
<text x="83.7" y="90.1">D8</text>
<text x="83.7" y="92.6">D9</text>
<text x="124.1" y="95.1">R_D10</text>
<text x="125.3" y="90.1">R_D8</text>
<text x="125.3" y="92.6">R_D9</text>
<text x="82.5" y="100.2">D12</text>
<text x="82.5" y="97.7">D11</text>
<text x="124.1" y="100.2">R_D12</text>
<text x="124.1" y="97.7">R_D11</text>
<text x="82.5" y="107.8">D15</text>
<text x="82.5" y="105.3">D14</text>
<text x="82.5" y="102.8">D13</text>
<text x="124.1" y="105.3">R_D14</text>
<text x="124.1" y="107.8">R_D15</text>
<text x="124.1" y="102.8">R_D13</text>
</g>
<g font-size="1.8" fill="#725600">
<text x="61.1" y="134.6">~{R_BUFOE}</text>
<text x="66.8" y="132.1">R~{W}</text>
<text x="92" y="139.1">BA0</text>
<text x="92" y="141.6">BA1</text>
<text x="87.9" y="148">MEMCLK</text>
<text x="91.9" y="145.4">CKE</text>
<text x="89.3" y="151.8">RAM_~{W}</text>
<text x="92" y="154.3">~{CAS}</text>
<text x="89.3" y="159.4">~{RAMCS}</text>
<text x="92" y="156.8">~{RAS}</text>
<text x="90.2" y="162.6">DQMH</text>
<text x="90.5" y="165.1">DQML</text>
</g>
</svg>
